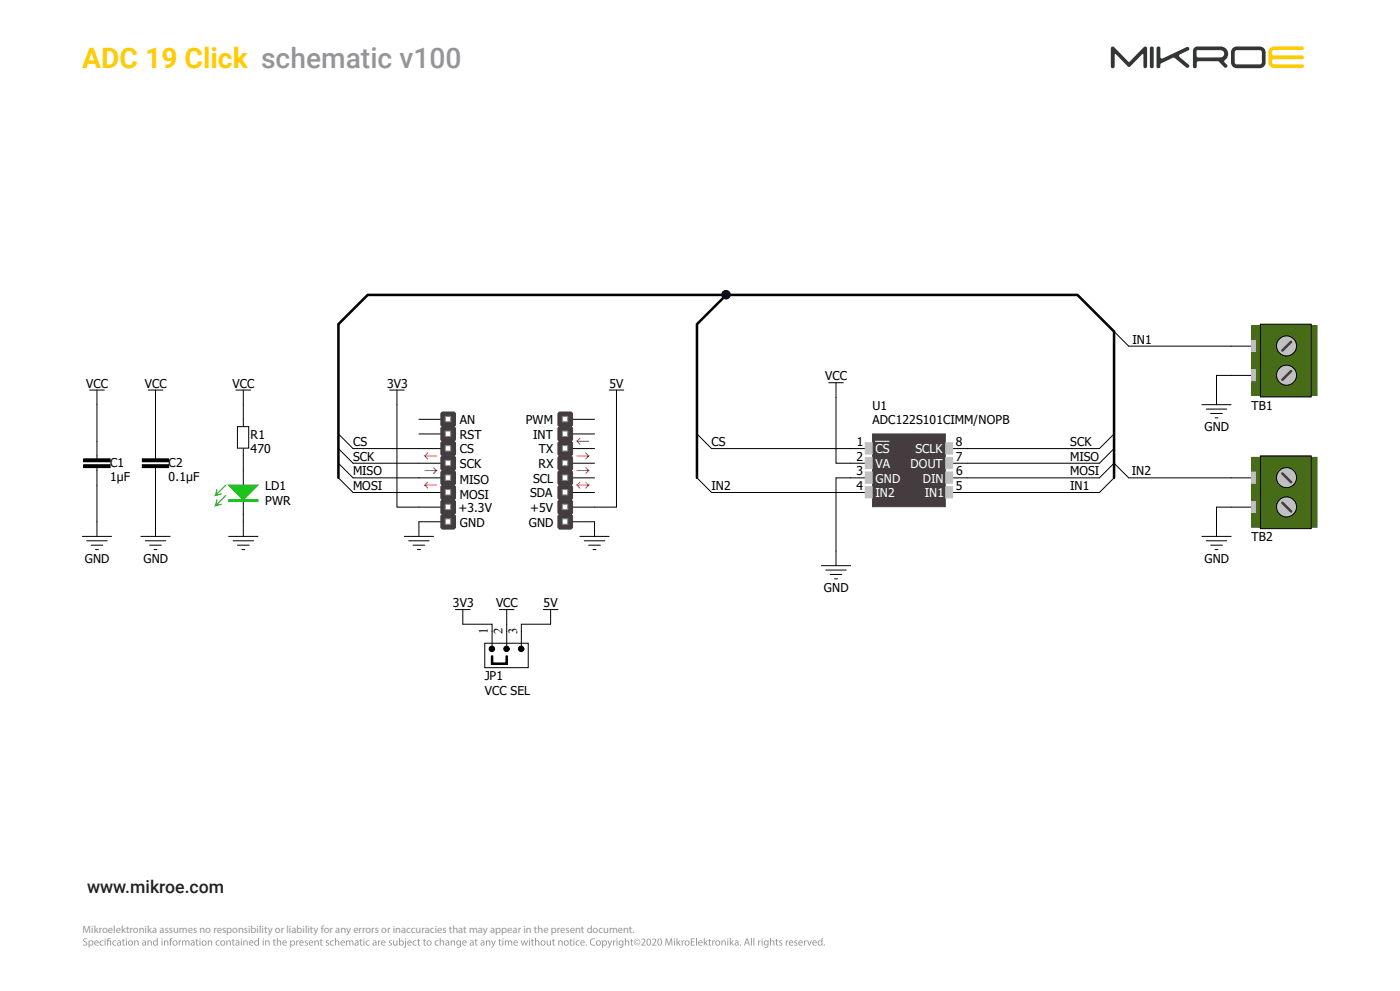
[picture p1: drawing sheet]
<svg xmlns="http://www.w3.org/2000/svg" width="420mm" height="297mm" viewBox="0 0 420 297" stroke-linecap="round" stroke-linejoin="round" font-family="sans-serif">
<path d="M381 14.4l1.3-.5h8.4a.54 .54 0 0 1 .5 .5 .54 .54 0 0 1-.5 .6h-8.6a.9 .9 0 0 0-.5 .8 .9 .9 0 0 0 .5 .8h8.6a.58 .58 0 0 1 .5 .6 .58 .58 0 0 1-.5 .6h-8.6a.8 .8 0 0 0-.5 .8 .8 .8 0 0 0 .7 .7h8.4a.55 .55 0 0 1 .5 .5 .55 .55 0 0 1-.5 .6h-8.4a1.74 1.74 0 0 1-1.8-1.8v-3.3z" fill-rule="evenodd" fill="#ffcc06"/>
<path d="M359 15.1l7.2-.1a1.09 1.09 0 0 1 1.1 1.1 1.09 1.09 0 0 1-1.1 1.1h-6.9l-.3-.5zM358.4 14.2l-.5 1.1v4.6a.58 .58 0 0 0 .6 .5 .58 .58 0 0 0 .5-.5l.1-1.2 .3-.3 6.3 .1a4 4 0 0 0 2.1 1.8l.4-.5-.4-.7a.72 .72 0 0 1-.5-.6 .72 .72 0 0 1 .5-.7 2.22 2.22 0 0 0 .5-2.5 2.22 2.22 0 0 0-2.1-1.4h-6.9zM347.1 14.1l-.1 5.8a.58 .58 0 0 0 .5 .5 .58 .58 0 0 0 .6-.5v-.7l.3-.2 3.7-1.7 3.8 2.9a.57 .57 0 0 0 .7-.1 .57 .57 0 0 0 0-.7l-2.7-2.3-.2-.4 .3-.4 2.5-1.2a.56 .56 0 0 0 .2-.7 .56 .56 0 0 0-.7-.3l-7.3 3.5-.6-.4v-3l-.5-.3zM345.1 14.1l-.1 5.8a.58 .58 0 0 0 .5 .5 .58 .58 0 0 0 .6-.5v-5.5l-.3-.4zM369.8 14.4l.9-.4 7.2-.1a1.74 1.74 0 0 1 1.8 1.8v3a1.74 1.74 0 0 1-1.8 1.7h-6.8a1.74 1.74 0 0 1-1.8-1.7v-3.4zM370.6 15.2l-.2 .5v3l.3 .5 7.2 .1 .6-.3 .1-3.3-.4-.6-7.1-.1zM333.4 14.1l-.1 .4v5.4a.58 .58 0 0 0 .5 .5 .58 .58 0 0 0 .6-.5v-3.5l.3-.2 3.6 3.7 .4 .2 4.2-3.9 .1 3.7a.55 .55 0 0 0 .6 .5 .55 .55 0 0 0 .5-.5v-5.4l-.3-.5-.6 .1-4.5 4.5-4.5-4.5-.4-.2z" fill-rule="evenodd" fill="#343537"/>
<path d="M247.1 283.2a.2 .2 0 0 1 .4 0 .2 .2 0 0 1-.4 0zM245.8 282.1l-.2 .2a.55 .55 0 0 0 0 .6 .55 .55 0 0 0 .6 .3l.2-.4a.52 .52 0 0 0-.1-.6 .52 .52 0 0 0-.5-.1zM245.5 282l.5-.2 .4 .2v-.9h.3v2.3h-.2v-.3a.74 .74 0 0 1-1.2 0 .74 .74 0 0 1 .2-1.1zM244.2 282.1l-.2 .4h.8l-.2-.4zM243.9 282.1a.67 .67 0 0 1 .8-.2 .67 .67 0 0 1 .3 .8h-1a.59 .59 0 0 0 .9 .4l.1 .2a.84 .84 0 0 1-1.1-.1 .84 .84 0 0 1 0-1.1zM242.1 281.8h.3l.4 1.3 .5-1.3h.3l-.6 1.6h-.3zM241.2 281.8h.2v.3l.6-.3v.3l-.5 .3v1h-.3zM240 282.1l-.2 .4h.8l-.2-.4zM239.7 282.1a.67 .67 0 0 1 .8-.2 .67 .67 0 0 1 .3 .8h-1a.59 .59 0 0 0 .9 .4l.1 .2a.84 .84 0 0 1-1.1-.1 .84 .84 0 0 1 0-1.1zM238.3 282l.5-.2 .4 .1-.7 .3a.69 .69 0 0 1 .5 1.2l-.8-.1 .1-.2 .4 .1 .3-.2-.7-.6zM237.1 282.1l-.2 .4h.8l-.1-.4zM236.8 282.1a.67 .67 0 0 1 .9-.2 .67 .67 0 0 1 .3 .8h-1.1a.59 .59 0 0 0 1 .4v.2a.84 .84 0 0 1-1.1-.1 .84 .84 0 0 1 0-1.1zM235.7 281.8h.3v.3l.5-.3v.3l-.5 .3v1h-.3zM233.8 282l.5-.2 .4 .1-.7 .3a.69 .69 0 0 1 .5 1.2l-.8-.1 .1-.2 .3 .1 .3-.2-.6-.6zM232.8 281.5l.3-.1v.4h.4v.3h-.4v.9l.4 .4h-.4l-.2-.3-.1-1h-.2zM231 281.1h.3v1a.55 .55 0 0 1 1 0v1.3h-.3v-1.1l-.3-.3-.4 .3v1.1h-.3zM229.6 282.1l-.1 .2a.57 .57 0 0 0 .4 .9l.4-.4a.51 .51 0 0 0-.1-.6 .51 .51 0 0 0-.6-.1zM229.3 282l.5-.2 .5 .3v-.3h.3v1.4a.81 .81 0 0 1-.4 .8 .81 .81 0 0 1-.9-.1v-.2a.57 .57 0 0 0 .7 .1 .57 .57 0 0 0 .3-.7 .72 .72 0 0 1-1.1 0 .72 .72 0 0 1 .1-1.1zM228.5 281.8h.3v1.6h-.3zM228.5 281.3h.3v.2h-.3zM227.4 281.8h.3v.3l.5-.3v.3l-.5 .3v1h-.3zM226 281.1h.3v2.3h-.3zM225.3 281.1h.3v2.3h-.3zM224.1 281.5l-.3 1h.6zM223.9 281.2h.4l.7 2.2h-.3l-.2-.7h-.8l-.2 .7h-.3zM221.9 283.2a.2 .2 0 0 1 .4 0 .2 .2 0 0 1-.4 0zM220.7 282.7l-.1 .2a.33 .33 0 0 0 .4 .3 .33 .33 0 0 0 .3-.3v-.3zM220.5 281.9l.5-.1 .4 .2 .2 1.4-.3-.2a.49 .49 0 0 1-.7 .1 .49 .49 0 0 1 0-.8l.7-.1v-.2l-.4-.2-.4 .1zM218.9 281.1h.3v1.5l.6-.8h.3l-.6 .7 .7 .9h-.3l-.5-.8-.2 .8h-.3zM218.2 281.8h.3v1.6h-.3zM218.2 281.3h.3v.2h-.3zM216.4 281.8h.3v.3a.57 .57 0 0 1 .7-.3 .57 .57 0 0 1 .3 .7v.9h-.2l-.1-1.1-.5-.2-.2 .3v1h-.3zM214.9 282.6a.54 .54 0 0 0 1 0 .54 .54 0 0 0-1 0zM214.5 282.6a.8 .8 0 0 1 1.6 0 .8 .8 0 0 1-1.6 0zM213.7 281.8h.2v.3l.5-.3v.3l-.4 .3v1h-.3zM212.7 281.5l.3-.1v.4h.4v.3h-.4v.9l.4 .4h-.5l-.2-.3v-1h-.2zM211.1 281.1h.3v1.5l.6-.8h.3l-.5 .7 .6 .9h-.3l-.5-.8-.2 .8h-.3zM209.9 282.1l-.2 .4h.8l-.1-.4zM209.6 282.1a.67 .67 0 0 1 .9-.2 .67 .67 0 0 1 .3 .8h-1.1a.59 .59 0 0 0 1 .4v.2a.84 .84 0 0 1-1.1-.1 .84 .84 0 0 1 0-1.1zM208.8 281.1h.3v2.3h-.3zM207.2 281.2h1.2v.3h-.9v.7h.9v.2h-.9v.8h1v.2h-1.3zM205.7 282.6a.54 .54 0 0 0 1 0 .54 .54 0 0 0-1 0zM205.3 282.6a.8 .8 0 0 1 1.6 0 .8 .8 0 0 1-1.6 0zM204.5 281.8h.2v.3l.5-.3v.3l-.4 .3v1h-.3zM202.9 281.1h.3v1.5l.6-.8h.4l-.6 .7 .6 .9h-.3l-.5-.8-.2 .8h-.3zM202.2 281.8h.3v1.6h-.3zM202.2 281.3h.3v.2h-.3zM199.7 281.2h.4l.5 1.8 .7-1.8h.3l.2 2.2h-.3l-.1-1.9-.7 1.9h-.2l-.6-1.9-.1 1.9h-.2zM197.7 281.6a.9 .9 0 0 0-.3 .9 .9 .9 0 0 0 .7 .6 .92 .92 0 0 0-.4-1.5zM197.4 281.6a.63 .63 0 0 1 .7-.3 .63 .63 0 0 1 .4 .6 .93 .93 0 0 1 .1 1 .93 .93 0 0 1-1 .4l-.4-.9zM195.6 281.5a.74 .74 0 0 1 1.2 .1 .74 .74 0 0 1-.4 1.1l-.4 .5h.9v.2h-1.3l.8-1a.49 .49 0 0 0 .1-.8 .49 .49 0 0 0-.8 .1zM194.5 281.6a.9 .9 0 0 0-.4 .9 .9 .9 0 0 0 .7 .6 .92 .92 0 0 0-.3-1.5zM194.1 281.6a.63 .63 0 0 1 .7-.3 .63 .63 0 0 1 .5 .6 .93 .93 0 0 1 0 1 .93 .93 0 0 1-1 .4l-.4-.9zM192.4 281.5a.74 .74 0 0 1 1.1 .1 .74 .74 0 0 1-.3 1.1l-.5 .5h1v.2h-1.4l.8-1a.49 .49 0 0 0 .1-.8 .49 .49 0 0 0-.7 .1zM190.8 281.9l.4-.2 .3 .2a.47 .47 0 0 0-.6 .1 .47 .47 0 0 0 0 .6 .47 .47 0 0 0 .6 .1 .55 .55 0 0 1-.8 0 .55 .55 0 0 1 .1-.8zM190.3 282.3a.85 .85 0 0 0 1.7 0 .85 .85 0 0 0-1.7 0zM190.1 282.3a1 1 0 0 1 2 0 1 1 0 0 1-2 0zM189.3 281.5l.3-.1v.4h.4v.3h-.4v.9l.3 .4h-.4l-.2-.3v-1h-.3zM187.5 281.1h.3v1a.55 .55 0 0 1 .9 0l.1 1.3h-.3v-1.1l-.4-.3-.3 .3v1.1h-.3zM186.1 282.1l-.2 .2a.57 .57 0 0 0 .4 .9l.4-.4a.51 .51 0 0 0 0-.6 .51 .51 0 0 0-.6-.1zM185.8 282l.5-.2 .5 .3v-.3h.2v1.4a.81 .81 0 0 1-.4 .8 .81 .81 0 0 1-.9-.1l.1-.2a.57 .57 0 0 0 .7 .1 .57 .57 0 0 0 .2-.7 .72 .72 0 0 1-1.1 0 .72 .72 0 0 1 .2-1.1zM185 281.8h.2v1.6h-.2zM185 281.3h.2v.2h-.2zM183.9 281.8h.2l.1 .3 .5-.3v.3l-.5 .3v1h-.3zM182.2 281.8h.3l.4 1.3 .5-1.3h.3l-.7 1.8-.6 .5-.1-.3 .5-.5zM181 282.2l-.1 .2a.48 .48 0 0 0 .2 .7 .48 .48 0 0 0 .6-.2 .55 .55 0 0 0 0-.6 .55 .55 0 0 0-.5-.2zM180.6 281.8h.3v.3a.72 .72 0 0 1 1 0 .72 .72 0 0 1 0 1 .72 .72 0 0 1-1 .1v.8h-.3zM179.1 282.6a.54 .54 0 0 0 1 0 .54 .54 0 0 0-1 0zM178.7 282.6a.8 .8 0 0 1 1.6 0 .8 .8 0 0 1-1.6 0zM177.4 281.4l.9-.2 .3 .1-.1 .2a.88 .88 0 0 0-1.2 .8 .88 .88 0 0 0 1.2 .8l.1 .2a1.12 1.12 0 0 1-1.5-.4 1.12 1.12 0 0 1 .3-1.5zM175.7 283.2a.2 .2 0 0 1 .4 0 .2 .2 0 0 1-.4 0zM174.5 282.1l-.1 .4h.8l-.2-.4zM174.3 282.1a.67 .67 0 0 1 .8-.2 .67 .67 0 0 1 .3 .8h-1.1a.59 .59 0 0 0 1 .4v.2a.84 .84 0 0 1-1-.1 .84 .84 0 0 1 0-1.1zM172.9 282l.6-.2 .4 .1-.1 .2a.58 .58 0 0 0-.8 .5 .58 .58 0 0 0 .8 .5l.1 .2a.81 .81 0 0 1-1.1-.2 .81 .81 0 0 1 .1-1.1zM172 281.8h.3v1.6h-.3zM172.1 281.3h.2v.2h-.2zM171.1 281.5l.2-.1v.4h.4v.3h-.4l.1 .9 .3 .4h-.4l-.2-.3v-1h-.3zM169.4 282.6a.55 .55 0 0 0 1.1 0 .55 .55 0 0 0-1.1 0zM169.1 282.6a.78 .78 0 0 1 1.5 0 .78 .78 0 0 1-1.5 0zM167.5 281.8h.2v.3a.57 .57 0 0 1 .7-.3 .57 .57 0 0 1 .4 .7v.9h-.3v-1.1l-.5-.2-.2 .3v1h-.3zM165.8 281.5l.3-.1v.4h.4v.3h-.4v.9l.4 .4h-.4l-.2-.3-.1-1h-.2zM164 281.8h.3v1.2l.3 .2 .4-.3v-1.1h.3v1.6h-.2v-.3l-.6 .3-.3-.1zM162.4 282.6a.55 .55 0 0 0 1.1 0 .55 .55 0 0 0-1.1 0zM162.1 282.6a.8 .8 0 0 1 1.6 0 .8 .8 0 0 1-1.6 0zM160.5 281.1h.3v1a.55 .55 0 0 1 1 0v1.3h-.3v-1.1l-.3-.3-.4 .3v1.1h-.3zM159.5 281.5l.3-.1v.4h.4v.3h-.4v.9l.4 .4h-.4l-.3-.3v-1h-.2zM158.7 281.8h.3v1.6h-.3zM158.7 281.3h.3v.2h-.3zM156.2 281.8h.3l.3 1.3 .4-1.3h.2l.4 1.3 .4-1.3h.2l-.5 1.6h-.2l-.4-1.3-.4 1.3h-.2zM154.5 282.1l-.2 .4h.8l-.2-.4zM154.2 282.1a.67 .67 0 0 1 .8-.2 .67 .67 0 0 1 .4 .8h-1.1a.59 .59 0 0 0 .9 .4l.1 .2a.84 .84 0 0 1-1.1-.1 .84 .84 0 0 1 0-1.1zM151.5 281.8h.2v.3a.52 .52 0 0 1 .5-.3 .52 .52 0 0 1 .4 .3l.4-.3 .5 .1 .2 1.5h-.3v-1.1l-.3-.3-.4 .3v1.1h-.3v-1.2l-.3-.2-.3 .3-.1 1.1h-.2zM150.7 281.8h.3v1.6h-.3zM150.7 281.3h.3v.2h-.3zM149.7 281.5l.3-.1v.4h.4v.3h-.4v.9l.4 .4h-.4l-.2-.3-.1-1h-.2zM147.3 281.8h.3l.4 1.3 .5-1.3h.2l-.6 1.8-.6 .5-.1-.3 .5-.5zM145.8 281.8h.2v.3a.57 .57 0 0 1 .7-.3 .57 .57 0 0 1 .4 .7v.9h-.3v-1.1l-.5-.2-.2 .3v1h-.3zM144.5 282.7l-.1 .2a.33 .33 0 0 0 .4 .3 .33 .33 0 0 0 .3-.3v-.3zM144.2 281.9l.6-.1 .4 .2 .2 1.4-.3-.2a.49 .49 0 0 1-.8 .1 .49 .49 0 0 1 .1-.8l.7-.1-.1-.2-.3-.2-.4 .1zM142.6 281.5l.3-.1v.4h.4v.3h-.4v.9l.4 .4h-.5l-.2-.3v-1h-.2zM141.3 282.7l-.1 .2a.33 .33 0 0 0 .3 .3 .33 .33 0 0 0 .3-.3v-.3zM141 281.9l.5-.1 .5 .2 .1 1.4-.3-.2a.49 .49 0 0 1-.7 .1 .49 .49 0 0 1 0-.8l.7-.1v-.2l-.3-.2-.4 .1zM139.1 282.1l-.2 .4h.8l-.1-.4zM138.8 282.1a.67 .67 0 0 1 .9-.2 .67 .67 0 0 1 .3 .8h-1.1a.59 .59 0 0 0 1 .4v.2a.84 .84 0 0 1-1.1-.1 .84 .84 0 0 1 0-1.1zM137.4 282.1l-.2 .2a.57 .57 0 0 0 .4 .9l.4-.4a.51 .51 0 0 0-.1-.6 .51 .51 0 0 0-.5-.1zM137.1 282l.5-.2 .4 .3 .1-.3h.2v1.4a.81 .81 0 0 1-.4 .8 .81 .81 0 0 1-.9-.1l.1-.2a.57 .57 0 0 0 .7 .1 .57 .57 0 0 0 .2-.7 .72 .72 0 0 1-1.1 0 .72 .72 0 0 1 .2-1.1zM135.2 281.8h.2l.1 .3a.57 .57 0 0 1 .6-.3 .57 .57 0 0 1 .4 .7v.9h-.3v-1.1l-.5-.2-.2 .3v1h-.3zM133.9 282.7l-.1 .2a.33 .33 0 0 0 .4 .3 .33 .33 0 0 0 .3-.3v-.3zM133.7 281.9l.5-.1 .4 .2 .2 1.4-.3-.2a.49 .49 0 0 1-.7 .1 .49 .49 0 0 1 0-.8l.7-.1v-.2l-.4-.2-.4 .1zM131.9 281.1h.3v1a.55 .55 0 0 1 1 0v1.3h-.2l-.1-1.1-.3-.3-.4 .3v1.1h-.3zM130.6 282l.6-.2 .4 .1-.1 .2a.58 .58 0 0 0-.8 .5 .58 .58 0 0 0 .8 .5l.1 .2a.81 .81 0 0 1-1.1-.2 .81 .81 0 0 1 .1-1.1zM128.3 282.6a.54 .54 0 0 0 1 0 .54 .54 0 0 0-1 0zM127.9 282.6a.8 .8 0 0 1 1.6 0 .8 .8 0 0 1-1.6 0zM127.1 281.5l.3-.1v.4h.4v.3h-.4v.9l.4 .4h-.5l-.2-.3v-1h-.2zM125.4 281.5l.3-.1v.4h.4v.3h-.4v.9l.3 .4h-.4l-.2-.3v-1h-.2zM124 282l.6-.2 .4 .1-.1 .2a.58 .58 0 0 0-.9 .5 .58 .58 0 0 0 .9 .5l.1 .2a.81 .81 0 0 1-1.1-.2 .81 .81 0 0 1 .1-1.1zM122.6 282.1l-.2 .4h.8l-.1-.4zM122.4 282.1a.67 .67 0 0 1 .8-.2 .67 .67 0 0 1 .3 .8h-1.1a.59 .59 0 0 0 1 .4v.2a.84 .84 0 0 1-1.1-.1 .84 .84 0 0 1 .1-1.1zM121.6 281.3h.2v.2h-.3zM121.5 281.8h.3v1.7l-.2 .4-.4 .1 .3-.6zM120.1 282.2l-.1 .2a.52 .52 0 0 0 .1 .6 .52 .52 0 0 0 .6 .1l.1-.2a.55 .55 0 0 0 0-.6 .55 .55 0 0 0-.6-.2zM119.7 281.1h.3v1a.71 .71 0 0 1 1 0 .71 .71 0 0 1-.1 1 .71 .71 0 0 1-1 0v.3h-.2zM117.9 281.8h.3v1.2l.4 .2 .3-.3 .1-1.1h.2v1.6h-.2v-.3l-.5 .3-.4-.1zM116.7 282l.5-.2 .3 .1-.6 .3a.69 .69 0 0 1 .4 1.2l-.7-.1v-.2l.4 .1 .3-.2-.6-.6zM114.8 282.1l-.2 .4h.8l-.1-.4zM114.5 282.1a.67 .67 0 0 1 .8-.2 .67 .67 0 0 1 .4 .8h-1.1a.59 .59 0 0 0 .9 .4l.1 .2a.84 .84 0 0 1-1.1-.1 .84 .84 0 0 1 0-1.1zM113.4 281.8h.2l.1 .3 .5-.3v.3l-.5 .3v1h-.3zM112.1 282.7l-.1 .2a.33 .33 0 0 0 .4 .3 .33 .33 0 0 0 .3-.3v-.3zM111.9 281.9l.5-.1 .5 .2 .1 1.4-.3-.2a.49 .49 0 0 1-.7 .1 .49 .49 0 0 1 0-.8l.7-.1v-.2l-.4-.2-.4 .1zM109.9 282l.6-.2 .4 .1-.1 .2a.58 .58 0 0 0-.8 .5 .58 .58 0 0 0 .8 .5l.1 .2a.81 .81 0 0 1-1.1-.2 .81 .81 0 0 1 .1-1.1zM109 281.8h.3v1.6h-.3zM109.1 281.3h.2v.2h-.2zM108.1 281.5l.2-.1v.4h.4v.3h-.4l.1 .9 .3 .4h-.4l-.2-.3v-1h-.3zM106.7 282.7l-.1 .2a.33 .33 0 0 0 .4 .3 .33 .33 0 0 0 .3-.3v-.3zM106.5 281.9l.5-.1 .4 .2 .2 1.4-.3-.2a.49 .49 0 0 1-.7 .1 .49 .49 0 0 1 0-.8l.7-.1v-.2l-.4-.2-.4 .1zM103.8 281.8h.3v.3a.52 .52 0 0 1 .5-.3 .52 .52 0 0 1 .4 .3l.3-.3 .6 .1 .1 1.5h-.2l-.1-1.1-.3-.3-.3 .3v1.1h-.3v-1.2l-.3-.2-.4 .3v1.1h-.3zM102.6 282.1l-.2 .4h.8l-.1-.4zM102.3 282.1a.67 .67 0 0 1 .8-.2 .67 .67 0 0 1 .4 .8h-1.1a.59 .59 0 0 0 1 .4v.2a.84 .84 0 0 1-1.1-.1 .84 .84 0 0 1 0-1.1zM100.5 281.1h.3v1a.55 .55 0 0 1 .9 0l.1 1.3h-.3v-1.1l-.3-.3-.4 .3v1.1h-.3zM99.2 282l.6-.2 .4 .1-.1 .2a.58 .58 0 0 0-.9 .5 .58 .58 0 0 0 .9 .5l.1 .2a.81 .81 0 0 1-1.1-.2 .81 .81 0 0 1 .1-1.1zM97.8 282l.5-.2 .3 .1-.6 .3a.69 .69 0 0 1 .4 1.2l-.7-.1 .1-.2 .3 .1 .3-.2-.6-.6zM96.1 281.5l.3-.1v.4h.4v.3h-.4v.9l.4 .4h-.4l-.2-.3-.1-1h-.2zM94.3 281.8h.3v.3a.57 .57 0 0 1 .7-.3 .57 .57 0 0 1 .3 .7v.9h-.2l-.1-1.1-.5-.2-.2 .3v1h-.3zM93.1 282.1l-.2 .4h.8l-.1-.4zM92.8 282.1a.67 .67 0 0 1 .8-.2 .67 .67 0 0 1 .4 .8h-1.1a.59 .59 0 0 0 .9 .4l.1 .2a.84 .84 0 0 1-1.1-.1 .84 .84 0 0 1 0-1.1zM91.5 282l.4-.2 .4 .1-.6 .3a.69 .69 0 0 1 .4 1.2l-.7-.1v-.2l.4 .1 .3-.2-.6-.6zM90.2 282.1l-.2 .4h.9l-.2-.4zM90 282.1a.67 .67 0 0 1 .8-.2 .67 .67 0 0 1 .3 .8h-1.1a.59 .59 0 0 0 1 .4v.2a.84 .84 0 0 1-1-.1 .84 .84 0 0 1 0-1.1zM88.9 281.8h.2v.3l.5-.3v.3l-.4 .3v1h-.3zM87.5 282.2l-.1 .2a.48 .48 0 0 0 .2 .7 .48 .48 0 0 0 .6-.2 .55 .55 0 0 0 0-.6 .55 .55 0 0 0-.6-.2zM87.1 281.8h.2v.3a.72 .72 0 0 1 1 0 .72 .72 0 0 1 0 1 .72 .72 0 0 1-.9 .1v.8h-.3zM85.2 282.1l-.2 .4h.8l-.2-.4zM84.9 282.1a.67 .67 0 0 1 .8-.2 .67 .67 0 0 1 .3 .8h-1a.59 .59 0 0 0 .9 .4l.1 .2a.84 .84 0 0 1-1.1-.1 .84 .84 0 0 1 0-1.1zM83 281.1h.3v1a.55 .55 0 0 1 1 0l.1 1.3h-.3l-.1-1.1-.3-.3-.4 .3v1.1h-.3zM82.1 281.5l.2-.1v.4h.4v.3h-.4l.1 .9 .3 .4h-.4l-.2-.3v-1h-.3zM79.5 281.8h.3v.3a.57 .57 0 0 1 .7-.3 .57 .57 0 0 1 .4 .7v.9h-.3v-1.1l-.5-.2-.3 .3v1h-.2zM78.8 281.8h.3v1.6h-.3zM78.8 281.3h.3v.2h-.3zM76.7 282.1l-.1 .2a.55 .55 0 0 0 0 .6 .55 .55 0 0 0 .6 .3l.2-.4a.52 .52 0 0 0-.1-.6 .52 .52 0 0 0-.6-.1zM76.4 282l.5-.2 .5 .2v-.9h.3v2.3h-.3v-.3a.74 .74 0 0 1-1.1 0 .74 .74 0 0 1 .1-1.1zM75.1 282.1l-.2 .4h.8l-.1-.4zM74.8 282.1a.67 .67 0 0 1 .9-.2 .67 .67 0 0 1 .3 .8h-1.1a.59 .59 0 0 0 1 .4v.2a.84 .84 0 0 1-1.1-.1 .84 .84 0 0 1 0-1.1zM73 281.8h.2l.1 .3a.57 .57 0 0 1 .6-.3 .57 .57 0 0 1 .4 .7v.9h-.3v-1.1l-.5-.2-.2 .3v1h-.3zM72.3 281.8h.2v1.6h-.2zM72.3 281.3h.2v.2h-.2zM71 282.7l-.1 .2a.33 .33 0 0 0 .3 .3 .33 .33 0 0 0 .3-.3v-.3zM70.7 281.9l.5-.1 .5 .2 .1 1.4-.2-.2a.49 .49 0 0 1-.8 .1 .49 .49 0 0 1 0-.8l.7-.1v-.2l-.3-.2-.4 .1zM69.7 281.5l.3-.1v.4h.4v.3h-.4v.9l.4 .4h-.4l-.2-.3-.1-1h-.2zM67.9 281.8h.3v.3a.57 .57 0 0 1 .7-.3 .57 .57 0 0 1 .3 .7v.9h-.2l-.1-1.1-.5-.2-.2 .3v1h-.3zM66.4 282.6a.54 .54 0 0 0 1 0 .54 .54 0 0 0-1 0zM66 282.6a.8 .8 0 0 1 1.6 0 .8 .8 0 0 1-1.6 0zM64.9 282l.6-.2 .4 .1-.1 .2a.58 .58 0 0 0-.8 .5 .58 .58 0 0 0 .8 .5l.1 .2a.81 .81 0 0 1-1.1-.2 .81 .81 0 0 1 .1-1.1zM62.3 281.8h.3v.3a.57 .57 0 0 1 .7-.3 .57 .57 0 0 1 .4 .7v.9h-.3l-.1-1.1-.4-.2-.3 .3v1h-.3zM60.8 282.6a.55 .55 0 0 0 1.1 0 .55 .55 0 0 0-1.1 0zM60.4 282.6a.8 .8 0 0 1 1.6 0 .8 .8 0 0 1-1.6 0zM59.9 281.8h.2v1.6h-.2zM59.9 281.3h.2v.2h-.2zM58.9 281.5l.2-.1v.4h.4v.3h-.4l.1 .9 .3 .4h-.4l-.2-.3v-1h-.3zM57.6 282.7l-.1 .2a.33 .33 0 0 0 .3 .3 .33 .33 0 0 0 .3-.3v-.3zM57.3 281.9l.5-.1 .5 .2 .1 1.4-.3-.2a.49 .49 0 0 1-.7 .1 .49 .49 0 0 1 0-.8l.7-.1v-.2l-.4-.2-.4 .1zM54.6 281.8h.3v.3a.52 .52 0 0 1 .5-.3 .52 .52 0 0 1 .4 .3l.3-.3 .6 .1 .1 1.5h-.2l-.1-1.1-.3-.3-.3 .3v1.1h-.3v-1.2l-.3-.2-.4 .3v1.1h-.3zM53.6 281.8h.2v.3l.6-.3v.3l-.5 .3v1h-.3zM52 282.6a.55 .55 0 0 0 1.1 0 .55 .55 0 0 0-1.1 0zM51.7 282.6a.78 .78 0 0 1 1.5 0 .78 .78 0 0 1-1.5 0zM51.2 281.2l.6-.1-.5 .4v.3h.3v.3h-.3v1.3h-.3v-1.3h-.2v-.3h.2zM49.2 281.8h.2l.1 .3a.57 .57 0 0 1 .6-.3 .57 .57 0 0 1 .4 .7v.9h-.3v-1.1l-.5-.2-.2 .3v1h-.3zM48.5 281.8h.2v1.6h-.2zM48.5 281.3h.2v.2h-.2zM46.4 282.1l-.2 .2a.55 .55 0 0 0 0 .6 .55 .55 0 0 0 .6 .3l.2-.4a.52 .52 0 0 0-.1-.6 .52 .52 0 0 0-.5-.1zM46.1 282l.5-.2 .4 .2v-.9h.3v2.3h-.2v-.3a.74 .74 0 0 1-1.2 0 .74 .74 0 0 1 .2-1.1zM44.2 281.8h.3v.3a.57 .57 0 0 1 .7-.3 .57 .57 0 0 1 .3 .7v.9h-.2l-.1-1.1-.5-.2-.2 .3v1h-.3zM43 282.7l-.1 .2a.33 .33 0 0 0 .3 .3 .33 .33 0 0 0 .3-.3v-.3zM42.7 281.9l.5-.1 .5 .2 .1 1.4-.3-.2a.49 .49 0 0 1-.7 .1 .49 .49 0 0 1 0-.8l.7-.1v-.2l-.3-.2-.4 .1zM40.3 281.8h.2v.3a.57 .57 0 0 1 .7-.3 .57 .57 0 0 1 .4 .7v.9h-.3v-1.1l-.5-.2-.2 .3-.1 1h-.2zM38.7 282.6a.55 .55 0 0 0 1.1 0 .55 .55 0 0 0-1.1 0zM38.4 282.6a.78 .78 0 0 1 1.5 0 .78 .78 0 0 1-1.5 0zM37.8 281.8h.3v1.6h-.3zM37.8 281.3h.2v.2h-.2zM36.8 281.5l.3-.1v.4h.4v.3h-.4v.9l.4 .4h-.5l-.2-.3v-1h-.2zM35.5 282.7l-.1 .2a.33 .33 0 0 0 .3 .3 .33 .33 0 0 0 .3-.3v-.3zM35.2 281.9l.5-.1 .5 .2 .1 1.4-.3-.2a.49 .49 0 0 1-.7 .1 .49 .49 0 0 1 0-.8l.7-.1v-.2l-.3-.2-.4 .1zM33.9 282l.6-.2 .4 .1-.1 .2a.58 .58 0 0 0-.8 .5 .58 .58 0 0 0 .8 .5l.1 .2a.81 .81 0 0 1-1.1-.2 .81 .81 0 0 1 .1-1.1zM32.3 281.3l.9-.1-.1 .2h-.5l-.2 .4h.9v1.6h-.2v-1.3h-.7v1.3h-.2v-1.3h-.3v-.3h.3zM31.4 281.8h.3v1.6h-.3zM31.4 281.3h.3v.2h-.3zM30.1 282l.6-.2 .4 .1-.1 .2a.58 .58 0 0 0-.9 .5 .58 .58 0 0 0 .9 .5l.1 .2a.81 .81 0 0 1-1.1-.2 .81 .81 0 0 1 .1-1.1zM28.7 282.1l-.2 .4h.9l-.2-.4zM28.5 282.1a.67 .67 0 0 1 .8-.2 .67 .67 0 0 1 .3 .8h-1.1a.59 .59 0 0 0 1 .4v.2a.84 .84 0 0 1-1.1-.1 .84 .84 0 0 1 .1-1.1zM27 282.2l-.1 .2a.48 .48 0 0 0 .1 .7 .48 .48 0 0 0 .7-.2 .55 .55 0 0 0 0-.6 .55 .55 0 0 0-.6-.2zM26.6 281.8h.2v.3a.72 .72 0 0 1 1 0 .72 .72 0 0 1 0 1 .72 .72 0 0 1-1 .1v.8h-.2zM25.1 281.4l1-.1-.1 .2-.7 .1 .1 .5a.74 .74 0 0 1 .7 1 .74 .74 0 0 1-1.2 .2l.1-.3a.46 .46 0 0 0 .7 .1 .46 .46 0 0 0-.2-.7 .6 .6 0 0 1-.5-.4 .6 .6 0 0 1 .1-.6z" fill="#939598"/>
<g fill="none" stroke="#000" stroke-width=".3">
<path d="M70.8 116.9h4.4M73 116.9v4.4M71.2 127.9h3.4v6.4h-3.4zM73 125.7v2.2M73 134.4v2.2M73 141v4.4M73 149.8v4.4M73 156.4v4.4M125.7 156.4v4.4M178.4 156.4v4.4M68.6 160.8h8.8M69.9 162.1h6.2"/>
<path d="M71.2 163.4h3.5M72.5 164.7h.9M121.3 160.8h8.8M122.6 162.1h6.1M123.9 163.4h3.5M125.2 164.7h.9M174 160.8h8.7M175.3 162.1h6.1M176.6 163.4h3.5M177.9 164.7h.9"/>
</g>
<path d="M68.6 150h8.8" fill="none" stroke="#00bf00" stroke-width=".44"/>
<path d="M68.6 149.8h8.8v.4h-8.8z" fill="none" stroke="#00bf00" stroke-width=".3"/>
<path d="M68.6 145.4h8.8l-4.4 4.4z" fill="#00bf00"/>
<path d="M65.1 149.8l-.5 1.7M65.1 146.7l-.5 1.8M67.7 148.5l-3.1 3 1.8-.4M67.7 145.4l-3.1 3.1 1.8-.5M68.6 145.4h8.8l-4.4 4.4z" fill="none" stroke="#00bf00" stroke-width=".3"/>
<g fill="none" stroke="#000" stroke-width=".3">
<path d="M125.7 125.7h6.6M125.7 130.1h6.6M125.7 134.4h6.6M125.7 138.8h6.6M171.8 125.7h6.6M171.8 130.1h6.6M171.8 134.4h6.6M171.8 138.8h6.6M125.7 143.2h6.6M125.7 147.6h6.6M125.7 152h6.6M125.7 156.4h6.6"/>
<path d="M171.8 143.2h6.6M171.8 147.6h6.6M171.8 152h6.6M171.8 156.4h6.6"/>
</g>
<path d="M132.3 123.9l.4-.4h3.5l.4 .4v3.5l-.4 .5h-3.5l-.4-.5z" fill-rule="evenodd" fill="#443c3e"/>
<path d="M132.3 123.9l.4-.4h3.5l.4 .4v3.5l-.4 .5h-3.5l-.4-.5z" fill="none" stroke="#443c3e" stroke-width=".3"/>
<path d="M132.7 127.9h3.5l.4 .4v3.5l-.4 .4h-3.5l-.4-.4v-3.5z" fill-rule="evenodd" fill="#443c3e"/>
<path d="M132.3 128.3l.4-.4h3.5l.4 .4v3.5l-.4 .4h-3.5l-.4-.4z" fill="none" stroke="#443c3e" stroke-width=".3"/>
<g fill="#fff" stroke="#808080" stroke-width=".3">
<path d="M133.6 124.8h1.6v1.6h-1.6z"/>
<path d="M133.6 129.2h1.6v1.6h-1.6z"/>
</g>
<path d="M132.3 132.7l.4-.5h3.5l.4 .5v3.5l-.4 .4h-3.5l-.4-.4z" fill-rule="evenodd" fill="#443c3e"/>
<path d="M132.3 132.7l.4-.5h3.5l.4 .5v3.5l-.4 .4h-3.5l-.4-.4z" fill="none" stroke="#443c3e" stroke-width=".3"/>
<path d="M132.7 136.6h3.5l.4 .5v3.5l-.4 .4h-3.5l-.4-.4v-3.5z" fill-rule="evenodd" fill="#443c3e"/>
<path d="M132.3 137.1l.4-.5h3.5l.4 .5v3.5l-.4 .4h-3.5l-.4-.4z" fill="none" stroke="#443c3e" stroke-width=".3"/>
<g fill="#fff" stroke="#808080" stroke-width=".3">
<path d="M133.6 133.6h1.6v1.6h-1.6z"/>
<path d="M133.6 138h1.6v1.6h-1.6z"/>
</g>
<path d="M132.7 141h3.5l.4 .5v3.5l-.4 .4h-3.5l-.4-.4v-3.5z" fill-rule="evenodd" fill="#443c3e"/>
<path d="M132.3 141.5l.4-.5h3.5l.4 .5v3.5l-.4 .4h-3.5l-.4-.4z" fill="none" stroke="#443c3e" stroke-width=".3"/>
<path d="M132.7 145.4h3.5l.4 .4v3.6l-.4 .4h-3.5l-.4-.4v-3.6z" fill-rule="evenodd" fill="#443c3e"/>
<path d="M132.3 145.8l.4-.4h3.5l.4 .4v3.6l-.4 .4h-3.5l-.4-.4z" fill="none" stroke="#443c3e" stroke-width=".3"/>
<g fill="#fff" stroke="#808080" stroke-width=".3">
<path d="M133.6 142.3h1.6v1.7h-1.6z"/>
<path d="M133.6 146.7h1.6v1.6h-1.6z"/>
</g>
<path d="M132.3 150.2l.4-.4h3.5l.4 .4v3.5l-.4 .5h-3.5l-.4-.5z" fill-rule="evenodd" fill="#443c3e"/>
<path d="M132.3 150.2l.4-.4h3.5l.4 .4v3.5l-.4 .5h-3.5l-.4-.5z" fill="none" stroke="#443c3e" stroke-width=".3"/>
<path d="M132.3 154.6l.4-.4h3.5l.4 .4v3.5l-.4 .5h-3.5l-.4-.5z" fill-rule="evenodd" fill="#443c3e"/>
<path d="M132.3 154.6l.4-.4h3.5l.4 .4v3.5l-.4 .5h-3.5l-.4-.5z" fill="none" stroke="#443c3e" stroke-width=".3"/>
<g fill="#fff" stroke="#808080" stroke-width=".3">
<path d="M133.6 151.1h1.6v1.6h-1.6z"/>
<path d="M133.6 155.5h1.6v1.6h-1.6z"/>
</g>
<path d="M167.4 123.9l.4-.4h3.5l.5 .4v3.5l-.5 .5h-3.5l-.4-.5z" fill-rule="evenodd" fill="#443c3e"/>
<path d="M167.4 123.9l.4-.4h3.5l.5 .4v3.5l-.5 .5h-3.5l-.4-.5z" fill="none" stroke="#443c3e" stroke-width=".3"/>
<path d="M167.8 127.9h3.5l.5 .4v3.5l-.5 .4h-3.5l-.4-.4v-3.5z" fill-rule="evenodd" fill="#443c3e"/>
<path d="M167.4 128.3l.4-.4h3.5l.5 .4v3.5l-.5 .4h-3.5l-.4-.4z" fill="none" stroke="#443c3e" stroke-width=".3"/>
<g fill="#fff" stroke="#808080" stroke-width=".3">
<path d="M168.7 124.8h1.6v1.6h-1.6z"/>
<path d="M168.7 129.2h1.6v1.6h-1.6z"/>
</g>
<path d="M167.4 132.7l.4-.5h3.5l.5 .5v3.5l-.5 .4h-3.5l-.4-.4z" fill-rule="evenodd" fill="#443c3e"/>
<path d="M167.4 132.7l.4-.5h3.5l.5 .5v3.5l-.5 .4h-3.5l-.4-.4z" fill="none" stroke="#443c3e" stroke-width=".3"/>
<path d="M167.8 136.6h3.5l.5 .5v3.5l-.5 .4h-3.5l-.4-.4v-3.5z" fill-rule="evenodd" fill="#443c3e"/>
<path d="M167.4 137.1l.4-.5h3.5l.5 .5v3.5l-.5 .4h-3.5l-.4-.4z" fill="none" stroke="#443c3e" stroke-width=".3"/>
<g fill="#fff" stroke="#808080" stroke-width=".3">
<path d="M168.7 133.6h1.6v1.6h-1.6z"/>
<path d="M168.7 138h1.6v1.6h-1.6z"/>
</g>
<path d="M167.8 141h3.5l.5 .5v3.5l-.5 .4h-3.5l-.4-.4v-3.5z" fill-rule="evenodd" fill="#443c3e"/>
<path d="M167.4 141.5l.4-.5h3.5l.5 .5v3.5l-.5 .4h-3.5l-.4-.4z" fill="none" stroke="#443c3e" stroke-width=".3"/>
<path d="M167.8 145.4h3.5l.5 .4v3.6l-.5 .4h-3.5l-.4-.4v-3.6z" fill-rule="evenodd" fill="#443c3e"/>
<path d="M167.4 145.8l.4-.4h3.5l.5 .4v3.6l-.5 .4h-3.5l-.4-.4z" fill="none" stroke="#443c3e" stroke-width=".3"/>
<g fill="#fff" stroke="#808080" stroke-width=".3">
<path d="M168.7 142.3h1.6v1.7h-1.6z"/>
<path d="M168.7 146.7h1.6v1.6h-1.6z"/>
</g>
<path d="M167.4 150.2l.4-.4h3.5l.5 .4v3.5l-.5 .5h-3.5l-.4-.5z" fill-rule="evenodd" fill="#443c3e"/>
<path d="M167.4 150.2l.4-.4h3.5l.5 .4v3.5l-.5 .5h-3.5l-.4-.5z" fill="none" stroke="#443c3e" stroke-width=".3"/>
<path d="M167.4 154.6l.4-.4h3.5l.5 .4v3.5l-.5 .5h-3.5l-.4-.5z" fill-rule="evenodd" fill="#443c3e"/>
<path d="M167.4 154.6l.4-.4h3.5l.5 .4v3.5l-.5 .5h-3.5l-.4-.5z" fill="none" stroke="#443c3e" stroke-width=".3"/>
<g fill="#fff" stroke="#808080" stroke-width=".3">
<path d="M168.7 151.1h1.6v1.6h-1.6z"/>
<path d="M168.7 155.5h1.6v1.6h-1.6z"/>
</g>
<g fill="none" stroke="#ee0e22" stroke-width=".3">
<path d="M128.3 135.8l-.9 .8M130.9 136.6h-3.5l.9 .9M173.1 136.6h3.5l-.9 .9M174 131.4l-.9 .8M175.7 135.8l.9 .8M176.6 132.2h-3.5l.9 .9M127.4 141h3.5l-.8 .9M128.3 144.5l-.9 .9M130.1 140.1l.8 .9M130.9 145.4h-3.5l.9 .9M173.1 141h3.5l-.9 .9M173.1 145.4h3.5l-.9 .9"/>
<path d="M173.1 145.4l.9 .9M174 144.5l-.9 .9M175.7 140.1l.9 .9M175.7 144.5l.9 .9"/>
</g>
<g fill="none" stroke="#000" stroke-width=".3">
<path d="M334.2 99.4l4.4 4.3M26.9 116.9h4.4M29.1 116.9v4.4M44.5 116.9h4.3M46.6 116.9v4.4M248.6 114.7h4.4M250.8 114.7v4.4M364.9 116.9v4.4M369.3 103.7h8.8M369.3 112.5h8.8M101.5 130.1l4.4 4.3M101.5 134.4l4.4 4.4"/>
<path d="M101.5 138.8l4.4 4.4M209.1 130.1l4.4 4.3M255.2 134.4h4.4M255.2 138.8h4.4M285.9 134.4h4.4M285.9 138.8h4.4M334.2 130.1l-4.4 4.3M334.2 134.4l-4.4 4.4M360.6 121.3h8.7M361.9 122.6h6.1M363.2 123.9h3.5M364.5 125.2h.9"/>
<path d="M29.1 156.4v4.4M46.6 156.4v4.4M101.5 143.2l4.4 4.4M209.1 143.2l4.4 4.4M255.2 143.2h4.4M255.2 147.6h4.4M285.9 143.2h4.4M285.9 147.6h4.4M329.8 143.2l4.4-4.4 4.4 4.4M334.2 143.2l-4.4 4.4M364.9 156.4v4.4M24.7 160.8h8.8"/>
<path d="M26 162.1h6.2M27.3 163.4h3.5M28.6 164.7h.9M42.3 160.8h8.7M43.6 162.1h6.1M44.9 163.4h3.5M46.2 164.7h.9M246.4 169.5h8.8M247.7 170.8h6.2M249 172.2h3.6M250.4 173.5h.8M250.8 165.1v4.4"/>
<path d="M360.6 160.8h8.7M361.9 162.1h6.1M363.2 163.4h3.5M364.5 164.7h.9M136.6 182.7h4.4M138.8 182.7v4.4M145.4 192.8h13.1v7.3h-13.1zM147.6 189.3v4.4M149.8 182.7h4.4M152 182.7v4.4M152 189.3v4.4M156.4 189.3v4.4"/>
<path d="M163 182.7h4.4M165.2 182.7v4.4"/>
</g>
<path d="M147.6 196.7v2.2h4.4v-2.2" fill="none" stroke="#000" stroke-width=".76"/>
<g fill="#000" stroke="#000" stroke-width=".3">
<path d="M147 193.9a.81 .81 0 0 0 .2 1.3 .81 .81 0 0 0 1.2-.7h-.8h.8a.81 .81 0 0 0-.5-.8 .81 .81 0 0 0-.9 .2zM147.6 194.5h.8z" fill-rule="evenodd"/>
<path d="M151.4 193.9a.81 .81 0 0 0 .2 1.3 .81 .81 0 0 0 1.2-.7h-.9h.9a.81 .81 0 0 0-.5-.8 .81 .81 0 0 0-.9 .2zM151.9 194.5h.9z" fill-rule="evenodd"/>
<path d="M155.8 193.9a.81 .81 0 0 0 .2 1.3 .81 .81 0 0 0 1.2-.7h-.9h.9a.81 .81 0 0 0-.5-.8 .81 .81 0 0 0-.9 .2zM156.3 194.5h.9z" fill-rule="evenodd"/>
</g>
<path d="M261.8 130.1h21.8v21.8h-21.8z" fill="#443c3e" stroke="#443c3e" stroke-width=".3"/>
<path d="M262.7 132.2h2M264.8 132.2h1.9" fill="none" stroke="#fff" stroke-width=".3"/>
<g fill="#c0c0c0" stroke="#c0c0c0" stroke-width=".3">
<path d="M259.6 132.7h2v3.4h-2z"/>
<path d="M259.6 137.1h2v3.4h-2z"/>
<path d="M259.6 141.5h2v3.3h-2z"/>
<path d="M259.6 145.8h2v3.4h-2z"/>
<path d="M283.7 145.8h2.1v3.4h-2.1z"/>
<path d="M283.7 141.5h2.1v3.3h-2.1z"/>
<path d="M283.7 137.1h2.1v3.4h-2.1z"/>
<path d="M283.7 132.7h2.1v3.4h-2.1z"/>
</g>
<g fill="#466c18" stroke="#466c18" stroke-width=".3">
<path d="M393.5 97.6h1.6v20.9h-1.6z"/>
<path d="M375.5 97.6h2.5v20.9h-2.5z"/>
</g>
<path d="M378.1 97.2h15.3v21.8h-15.3z" fill="#466c18" stroke="#000" stroke-width=".3"/>
<g fill="#c0c0c0" stroke="#000" stroke-width=".3">
<circle cx="386" cy="103.7" r="3"/>
<circle cx="386" cy="112.4" r="3"/>
</g>
<path d="M387.3 111.2l-2.6 2.6M387.3 102.4l-2.6 2.7" fill="none" stroke="#443c3e" stroke-width=".76"/>
<g fill="#c0c0c0" stroke="#c0c0c0" stroke-width=".3">
<path d="M375.5 102h1.2v3.4h-1.2z"/>
<path d="M375.5 110.8h1.2v3.3h-1.2z"/>
</g>
<path d="M369.3 152h8.8M369.3 143.2h8.8" fill="none" stroke="#000" stroke-width=".3"/>
<g fill="#466c18" stroke="#466c18" stroke-width=".3">
<path d="M393.5 137.1h1.6v20.9h-1.6z"/>
<path d="M375.5 137.1h2.5v20.9h-2.5z"/>
</g>
<path d="M378.1 136.6h15.3v21.8h-15.3z" fill="#466c18" stroke="#000" stroke-width=".3"/>
<g fill="#c0c0c0" stroke="#000" stroke-width=".3">
<circle cx="386" cy="151.9" r="3"/>
<circle cx="386" cy="143.1" r="3"/>
</g>
<path d="M384.7 141.9l2.6 2.6M384.7 150.7l2.6 2.6" fill="none" stroke="#443c3e" stroke-width=".76"/>
<g fill="#c0c0c0" stroke="#c0c0c0" stroke-width=".3">
<path d="M375.5 150.2h1.2v3.4h-1.2z"/>
<path d="M375.5 141.5h1.2v3.3h-1.2z"/>
</g>
<g fill="none" stroke="#000" stroke-width=".3">
<path d="M116.9 116.9h4.4M119.1 116.9v35.1h6.6M182.7 116.9h4.4M184.9 116.9v35.1h-6.5M250.8 119.1v19.7h4.4M338.6 103.7h30.7M369.3 112.5h-4.4v4.4M25.1 139.3h7.9v.8h-7.9zM25.1 137.5h7.9v.9h-7.9zM29.1 121.3v16.2M42.7 139.3h7.9v.8h-7.9zM42.7 137.5h7.9v.9h-7.9z"/>
<path d="M46.6 121.3v16.2M73 121.3v4.4M73 136.6v4.4M105.9 134.4h19.8M105.9 138.8h19.8M213.5 134.4h41.7M290.3 134.4h39.5M290.3 138.8h39.5M29.1 140.1v16.3M46.6 140.1v16.3M73 154.2v2.2M105.9 143.2h19.8"/>
<path d="M105.9 147.6h19.8M213.5 147.6h41.7M255.2 143.2h-4.4v21.9M290.3 143.2h39.5M290.3 147.6h39.5M338.6 143.2h30.7M369.3 152h-4.4v4.4M138.8 187.1h8.8v2.2M152 187.1v2.2M165.2 187.1h-8.8v2.2"/>
</g>
<path d="M217.9 88.4l-8.8 8.8v46M101.5 143.2v-46l8.8-8.8h212.9l11 11v43.8" fill="none" stroke="#000" stroke-width=".76"/>
<circle cx="217.8" cy="88.3" r="1.25" fill="#000080" stroke="#000080" stroke-width=".3"/>
<g fill="#000">
<path d="M25.1 137.5h7.9v.9h-7.9z" fill-rule="evenodd"/>
<path d="M42.7 137.5h7.9v.9h-7.9z" fill-rule="evenodd"/>
<path d="M25.1 139.3h7.9v.8h-7.9z" fill-rule="evenodd"/>
<path d="M42.7 139.3h7.9v.8h-7.9z" fill-rule="evenodd"/>
</g>
<text font-size="8.5" fill="#ffcb05" x="24.7" y="20.3">ADC 19 Click schematic v100</text>
<text font-size="5.3" fill="#231f20" x="26.1" y="267.5">www.mikroe.com</text>
<g font-size="3.8">
<text x="146.3" y="190.1" transform="rotate(-90 146.3 190.1)">1</text>
<text x="150.7" y="190.1" transform="rotate(-90 150.7 190.1)">2</text>
<text x="155.1" y="190.1" transform="rotate(-90 155.1 190.1)">3</text>
</g>
<g font-size="3.6">
<text x="339.7" y="103">IN1</text>
<text x="247.6" y="114">VCC</text>
<text x="25.9" y="116.2">VCC</text>
<text x="43.4" y="116.2">VCC</text>
<text x="69.8" y="116.2">VCC</text>
<text x="116.1" y="116.2">3V3</text>
<text x="182.8" y="116.2">5V</text>
<text x="261.8" y="122.7">U1</text>
<text x="375.5" y="122.7">TB1</text>
<text x="75.2" y="131.5">R1</text>
<text x="138" y="127.1">AN</text>
<text x="138" y="131.5">RST</text>
<text x="157.7" y="127.1">PWM</text>
<text x="159.9" y="131.5">INT</text>
<text x="261.8" y="127.1">ADC122S101CIMM/NOPB</text>
<text x="361.3" y="129.3">GND</text>
<text x="75.2" y="135.9">470</text>
<text x="105.9" y="133.7">CS</text>
<text x="138" y="135.9">CS</text>
<text x="161.7" y="135.9">TX</text>
<text x="213.5" y="133.7">CS</text>
<text x="257.1" y="133.7">1</text>
<text x="286.8" y="133.7">8</text>
<text x="321" y="133.7">SCK</text>
<text x="33" y="139.8">C1</text>
<text x="50.6" y="139.8">C2</text>
<text x="105.9" y="138.1">SCK</text>
<text x="105.9" y="142.5">MISO</text>
<text x="138" y="140.3">SCK</text>
<text x="161.6" y="140.3">RX</text>
<text x="256.9" y="138.1">2</text>
<text x="256.9" y="142.5">3</text>
<text x="286.8" y="138.1">7</text>
<text x="286.8" y="142.5">6</text>
<text x="321" y="142.5">MOSI</text>
<text x="321" y="138.1">MISO</text>
<text x="339.6" y="142.5">IN2</text>
<text x="33" y="144.2">1µF</text>
<text x="50.6" y="144.2">0.1µF</text>
<text x="79.6" y="146.9">LD1</text>
<text x="105.9" y="146.9">MOSI</text>
<text x="138" y="149.5">MOSI</text>
<text x="138" y="145.1">MISO</text>
<text x="159.1" y="149.1">SDA</text>
<text x="159.9" y="144.7">SCL</text>
<text x="213.5" y="146.9">IN2</text>
<text x="256.9" y="146.9">4</text>
<text x="286.8" y="146.9">5</text>
<text x="321" y="146.9">IN1</text>
<text x="79.6" y="151.2">PWR</text>
<text x="137.5" y="153.4">+3.3V</text>
<text x="159.1" y="153.4">+5V</text>
<text x="138" y="157.8">GND</text>
<text x="158.6" y="157.8">GND</text>
<text x="375.5" y="162.2">TB2</text>
<text x="25.4" y="168.8">GND</text>
<text x="43" y="168.8">GND</text>
<text x="361.3" y="168.8">GND</text>
<text x="247.2" y="177.6">GND</text>
<text x="135.9" y="181.9">3V3</text>
<text x="148.8" y="181.9">VCC</text>
<text x="163.1" y="181.9">5V</text>
<text x="145.4" y="203.9">JP1</text>
<text x="145.4" y="208.3">VCC SEL</text>
</g>
<g font-size="3.6" fill="#fff">
<text x="262.7" y="135.9">CS</text>
<text x="274.6" y="135.9">SCLK</text>
<text x="262.7" y="140.3">VA</text>
<text x="273.2" y="140.3">DOUT</text>
<text x="262.7" y="144.7">GND</text>
<text x="262.7" y="149">IN2</text>
<text x="276.9" y="144.7">DIN</text>
<text x="277.4" y="149">IN1</text>
</g>
<text font-size="3.2" fill="#939598" x="24.8" y="279.6">Mikroelektronika assumes no responsibility or liability for any errors or inaccuracies that may appear in the present document.</text>
</svg>
